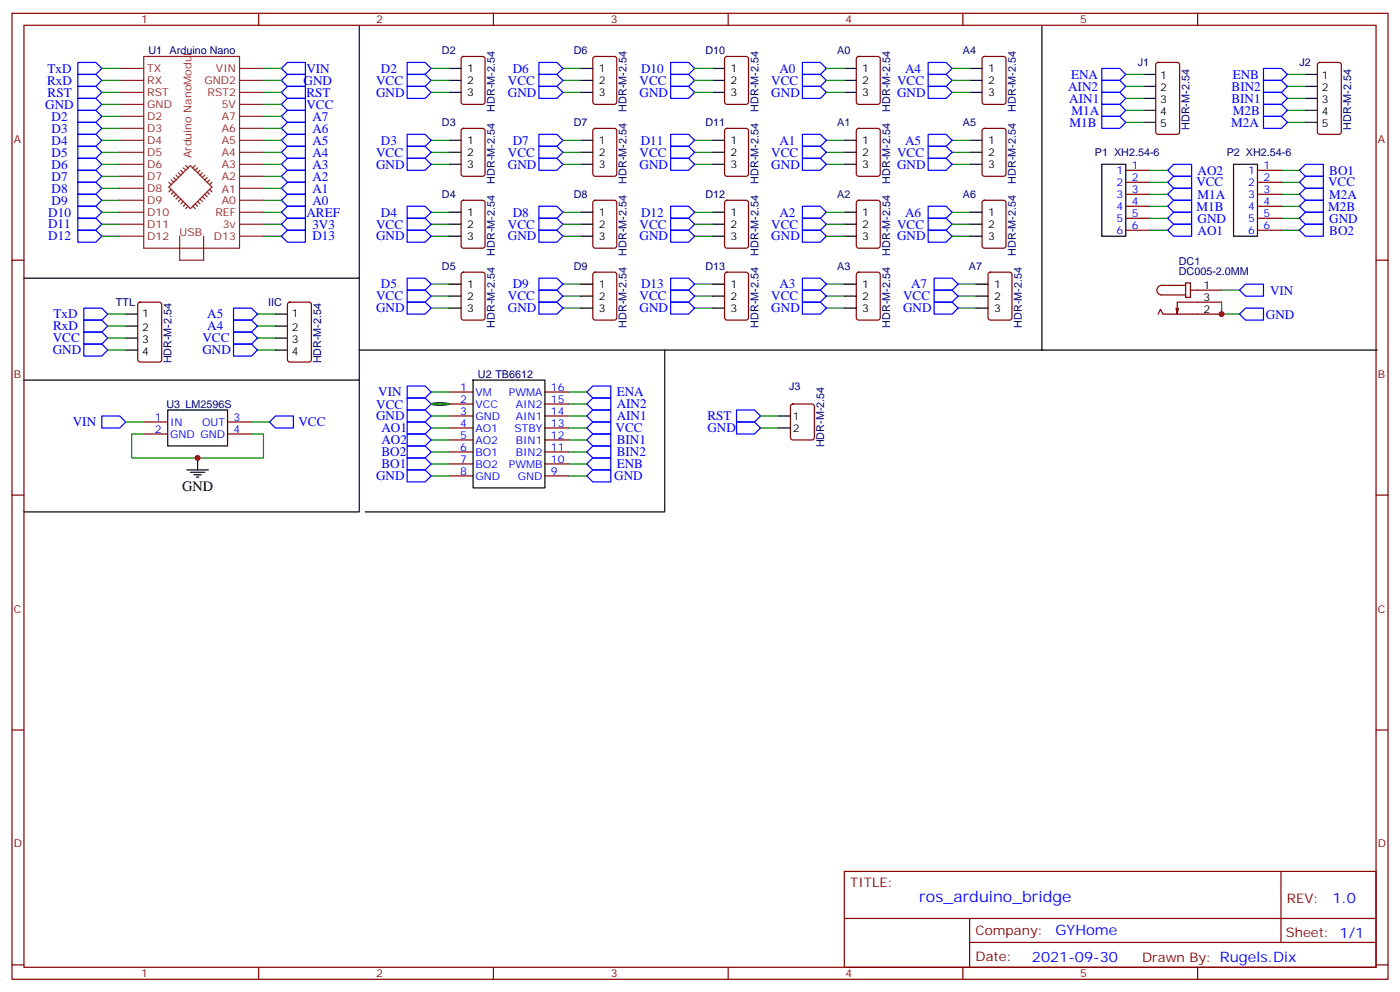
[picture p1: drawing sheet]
<svg xmlns="http://www.w3.org/2000/svg" width="412mm" height="292mm" viewBox="0 0 412 292" stroke-linecap="round" stroke-linejoin="round" font-family="sans-serif">
<g fill="none" stroke="#870000" stroke-width=".35">
<path d="M3.5 3.9h405.4v284.4h-405.4zM7.1 7.4h398.2v277.3h-398.2zM76.2 3.9v3.5M136.1 16.8l.4-.2h5.7l.6 .4 .1 13-.5 .7h-5.9l-.6-.4-.1-13zM145.3 3.9v3.5M174.9 16.8l.4-.2h5.7l.6 .4 .1 13-.5 .7h-5.9l-.6-.4-.1-13zM213.7 16.8l.4-.2h5.7l.6 .4 .1 13-.5 .7h-5.9l-.6-.4-.1-13zM214.5 3.9v3.5M252.5 16.8l.4-.2h5.7l.6 .4 .1 13-.5 .7h-5.9l-.6-.4-.1-13zM283.6 3.9v3.5M289.5 16.8l.5-.2h5.6l.7 .4v13l-.4 .7h-5.9l-.7-.4v-13zM340.7 18.6l.4-.2h5.7l.6 .4 .1 20-.5 .7h-5.9l-.6-.4-.1-20z"/>
<path d="M352.8 3.9v3.5M388.3 18.6l.5-.2h5.6l.7 .4v20l-.5 .7h-5.8l-.7-.4v-20zM136.1 38l.4-.2h5.7l.6 .4 .1 13-.5 .6-5.9 .1-.6-.5-.1-12.9zM174.9 38l.4-.2h5.7l.6 .4 .1 13-.5 .6-5.9 .1-.6-.5-.1-12.9zM213.7 38l.4-.2h5.7l.6 .4 .1 13-.5 .6-5.9 .1-.6-.5-.1-12.9zM252.5 38l.4-.2h5.7l.6 .4 .1 13-.5 .6-5.9 .1-.6-.5-.1-12.9zM289.5 38l.5-.2h5.6l.7 .4v13l-.4 .6-5.9 .1-.7-.5v-12.9zM136.1 59.2l.4-.3h5.7l.6 .5 .1 13-.5 .6-5.9 .1-.6-.5-.1-12.9zM174.9 59.2l.4-.3h5.7l.6 .5 .1 13-.5 .6-5.9 .1-.6-.5-.1-12.9zM213.7 59.2l.4-.3h5.7l.6 .5 .1 13-.5 .6-5.9 .1-.6-.5-.1-12.9zM252.5 59.2l.4-.3h5.7l.6 .5 .1 13-.5 .6-5.9 .1-.6-.5-.1-12.9zM289.5 59.2l.5-.3h5.6l.7 .5v13l-.4 .6-5.9 .1-.7-.5v-12.9z"/>
<path d="M331.6 50.1h7.1M331.6 53.7h7.1M331.6 57.2h7.1M370.4 50.1h7.1M370.4 53.7h7.1M370.4 57.2h7.1M3.5 76.6h3.6M331.6 60.7h7.1M331.6 64.2h7.1M331.6 67.8h7.1M370.4 60.7h7.1M370.4 64.2h7.1"/>
<path d="M370.4 67.8h7.1M405.3 76.6h3.6M40.8 89.1l.5-.2h5.6l.7 .5v16.5l-.4 .6-5.9 .1-.7-.5v-16.5zM84.9 89.1l.5-.2h5.6l.7 .5v16.5l-.4 .6-5.9 .1-.7-.5v-16.5zM136.1 80.3l.4-.2h5.7l.6 .4 .1 13-.5 .7h-5.9l-.6-.4-.1-13zM174.9 80.3l.4-.2h5.7l.6 .4 .1 13-.5 .7h-5.9l-.6-.4-.1-13zM213.7 80.3l.4-.2h5.7l.6 .4 .1 13-.5 .7h-5.9l-.6-.4-.1-13zM252.5 80.3l.4-.2h5.7l.6 .4 .1 13-.5 .7h-5.9l-.6-.4-.1-13zM291.3 80.3l.4-.2h5.7l.6 .4 .1 13-.5 .7h-5.9l-.6-.4-.1-13zM341.1 92.5l.7-1.4 .7 1.4h17.3M347.1 90.7l-.3 1.8M349.2 83.3h1.5v4.2h-1.5z"/>
<path d="M349.2 84h-7a1.41 1.41 0 0 0-1.4 1.4 1.41 1.41 0 0 0 1.4 1.4h7M350.7 85.4h9.1M359.8 88.9h-13v3.6l-.4-1.8M132.3 115.4h7M132.3 118.9h7M160.5 115.4h7.1M160.5 118.9h7.1M233.1 119.1l.4-.2h5.7l.6 .5 .1 9.4-.5 .6-5.9 .1-.6-.5-.1-9.4zM42.3 124.2h7.1M42.3 127.7h7.1M67 124.2h7.1M67 127.7h7.1"/>
<path d="M132.3 122.4h7M132.3 126h7M132.3 129.5h7M132.3 133h7M132.3 136.6h7M160.5 122.4h7.1M160.5 126h7.1M160.5 129.5h7.1M160.5 133h7.1M160.5 136.6h7.1M3.5 145.7h3.6M132.3 140.1h7"/>
<path d="M160.5 140.1h7.1M405.3 145.7h3.6M3.5 214.9h3.6M405.3 214.9h3.6M248.7 256.5h156.6v28.2h-156.6zM377.3 256.5v20.9M248.7 270.4h156.5M285.6 277.4h119.6M285.6 270.4v14.1M3.5 284h3.6M76.2 284.7v3.6M145.3 284.7v3.6"/>
<path d="M214.5 284.7v3.6M283.6 284.7v3.6M352.8 284.7v3.6M405.3 284h3.6"/>
</g>
<g fill="none" stroke="#8c2424" stroke-width=".35">
<path d="M42.3 16.6h28.3v56.5h-28.3zM35.3 30.7h7M35.3 37.8h7M35.3 34.3h7M35.3 23.7h7M35.3 27.2h7M35.3 20.1h7M70.6 30.7h7M70.6 37.8h7M70.6 34.3h7M70.6 23.7h7M70.6 27.2h7"/>
<path d="M70.6 20.1h7M35.3 58.9h7M35.3 55.4h7M35.3 51.9h7M35.3 48.4h7M35.3 44.8h7M35.3 41.3h7M49.7 55.1l6.4-6.4 6.3 6.4-6.3 6.3zM49.7 53.7l.7 .7M50.4 55.8l-.7 .7M50.4 53l.8 .7M51.2 56.5l-.8 .7"/>
<path d="M51.2 52.2l.7 .8M51.9 57.2l-.7 .7M51.9 51.5l.7 .7M52.6 57.9l-.7 .7M52.6 50.8l.7 .7M53.3 58.6l-.7 .7M53.3 50.1l.7 .7M54 59.3l-.7 .7M54 49.4l.7 .7M54.7 48.7l.7 .7M57.5 48.7l-.7 .7M58.2 49.4l-.7 .7"/>
<path d="M58.2 59.3l.7 .7M58.9 50.1l-.7 .7M58.9 58.6l.7 .7M59.6 50.8l-.7 .7M59.6 57.9l.7 .7M60.3 51.5l-.7 .7M60.3 57.2l.7 .7M61 52.2l-.7 .8M61 56.5l.7 .7M61.7 53l-.7 .7M61.7 55.8l.7 .7M62.4 53.7l-.7 .7"/>
<path d="M70.6 58.9h7M70.6 55.4h7M70.6 51.9h7M70.6 48.4h7M70.6 44.8h7M70.6 41.3h7M35.3 69.5h7M35.3 62.5h7M35.3 66h7M52.9 69.5v7.1h7.1v-7.1M54.7 60l-.7 .7M55.4 60.7l-.7 .7"/>
<path d="M56.8 60.7l.7 .7M57.5 60l.7 .7M70.6 69.5h7M70.6 62.5h7M70.6 66h7"/>
</g>
<g fill="none" stroke="#000" stroke-width=".35">
<path d="M105.8 7.8v74.1h-98.7M306.9 7.8v95.2h-201.1v-21.1M132.3 27.2h3.5M132.3 20.1h3.5M132.3 23.7h3.5M171.1 27.2h3.5M171.1 20.1h3.5M171.1 23.7h3.5M209.9 27.2h3.5M209.9 20.1h3.5M209.9 23.7h3.5M248.7 27.2h3.5"/>
<path d="M248.7 20.1h3.5M248.7 23.7h3.5M285.8 27.2h3.5M285.8 20.1h3.5M285.8 23.7h3.5M336.9 21.9h3.5M336.9 25.4h3.5M336.9 29h3.5M336.9 32.5h3.5M336.9 36h3.5M384.5 21.9h3.6M384.5 25.4h3.6"/>
<path d="M384.5 29h3.6M384.5 32.5h3.6M384.5 36h3.6M132.3 48.4h3.5M132.3 41.3h3.5M132.3 44.8h3.5M171.1 48.4h3.5M171.1 41.3h3.5M171.1 44.8h3.5M209.9 48.4h3.5M209.9 41.3h3.5M209.9 44.8h3.5"/>
<path d="M248.7 48.4h3.5M248.7 41.3h3.5M248.7 44.8h3.5M285.8 48.4h3.5M285.8 41.3h3.5M285.8 44.8h3.5M324.6 48.4h7v21.1h-7zM363.4 48.4h7v21.1h-7zM132.3 69.5h3.5M132.3 62.5h3.5M132.3 66h3.5M171.1 69.5h3.5"/>
<path d="M171.1 62.5h3.5M171.1 66h3.5M209.9 69.5h3.5M209.9 62.5h3.5M209.9 66h3.5M248.7 69.5h3.5M248.7 62.5h3.5M248.7 66h3.5M285.8 69.5h3.5M285.8 62.5h3.5M285.8 66h3.5M37 92.5h3.6"/>
<path d="M37 96h3.6M37 99.5h3.6M81.1 92.5h3.6M81.1 96h3.6M81.1 99.5h3.6M132.3 90.7h3.5M132.3 83.6h3.5M132.3 87.2h3.5M171.1 90.7h3.5M171.1 83.6h3.5M171.1 87.2h3.5M209.9 90.7h3.5"/>
<path d="M209.9 83.6h3.5M209.9 87.2h3.5M248.7 90.7h3.5M248.7 83.6h3.5M248.7 87.2h3.5M287.5 90.7h3.5M287.5 83.6h3.5M287.5 87.2h3.5M37 103h3.6M81.1 103h3.6M105.8 103v8.9h-98.7M105.8 111.9v38.8h-98.7"/>
<path d="M127 118.9a10.1 10.1 0 0 1 5.3 0 10.1 10.1 0 0 1-5.3 0zM139.3 111.9h21.2v31.7h-21.2zM195.8 103v47.7h-88.2M306.9 103h98.8M49.4 120.7h17.6v10.6h-17.6zM55 138.3h6.4M56.1 139h4.2M57.1 139.7h2.2M58.2 134.8v3.5M229.3 122.4h3.5M229.3 126h3.5M57.9 140.4h.7"/>
</g>
<g fill="none" stroke="#00f" stroke-width=".35">
<path d="M22.9 18.4h5.3l1.8 1.7-1.8 1.8h-5.3zM119.9 18.4h5.3l1.8 1.7-1.8 1.8h-5.3zM158.7 18.4h5.3l1.8 1.7-1.8 1.8h-5.3zM197.6 18.4h5.2l1.8 1.7-1.8 1.8h-5.2zM236.4 18.4h5.3l1.7 1.7-1.7 1.8h-5.3zM273.4 18.4h5.3l1.8 1.7-1.8 1.8h-5.3zM22.9 21.9h5.3l1.8 1.8-1.8 1.7h-5.3zM22.9 25.4h5.3l1.8 1.8-1.8 1.8h-5.3zM22.9 29h5.3l1.8 1.7-1.8 1.8h-5.3zM22.9 32.5h5.3l1.8 1.8-1.8 1.7h-5.3zM22.9 36h5.3l1.8 1.8-1.8 1.7h-5.3zM22.9 39.5h5.3l1.8 1.8-1.8 1.8h-5.3z"/>
<path d="M82.9 37.8l1.8-1.8h5.3v3.5h-5.3zM82.9 23.7l1.8-1.8h5.3v3.5h-5.3zM82.9 20.1l1.8-1.7h5.3v3.5h-5.3zM84.7 32.5h5.3v3.5h-5.3l-1.8-1.7zM84.7 29h5.3v3.5h-5.3l-1.8-1.8zM84.7 25.4h5.3v3.6h-5.3l-1.8-1.8zM119.9 21.9h5.3l1.8 1.8-1.8 1.7h-5.3zM119.9 25.4h5.3l1.8 1.8-1.8 1.8h-5.3zM119.9 39.5h5.3l1.8 1.8-1.8 1.8h-5.3zM158.7 39.5h5.3l1.8 1.8-1.8 1.8h-5.3zM158.7 25.4h5.3l1.8 1.8-1.8 1.8h-5.3zM158.7 21.9h5.3l1.8 1.8-1.8 1.7h-5.3z"/>
<path d="M197.6 21.9h5.2l1.8 1.8-1.8 1.7h-5.2zM197.6 25.4h5.2l1.8 1.8-1.8 1.8h-5.2zM197.6 39.5h5.2l1.8 1.8-1.8 1.8h-5.2zM236.4 21.9h5.3l1.7 1.8-1.7 1.7h-5.3zM236.4 25.4h5.3l1.7 1.8-1.7 1.8h-5.3zM236.4 39.5h5.3l1.7 1.8-1.7 1.8h-5.3zM273.4 21.9h5.3l1.8 1.8-1.8 1.7h-5.3zM273.4 25.4h5.3l1.8 1.8-1.8 1.8h-5.3zM273.4 39.5h5.3l1.8 1.8-1.8 1.8h-5.3zM324.6 27.2h5.2l1.8 1.8-1.8 1.7h-5.2zM324.6 23.7h5.2l1.8 1.7-1.8 1.8h-5.2zM324.6 20.1h5.2l1.8 1.8-1.8 1.8h-5.2z"/>
<path d="M324.6 34.3h5.2l1.8 1.7-1.8 1.8h-5.2zM324.6 30.7h5.2l1.8 1.8-1.8 1.8h-5.2zM372.2 30.7h5.3l1.7 1.8-1.7 1.8h-5.3zM372.2 34.3h5.3l1.7 1.7-1.7 1.8h-5.3zM372.2 20.1h5.3l1.7 1.8-1.7 1.8h-5.3zM372.2 23.7h5.3l1.7 1.7-1.7 1.8h-5.3zM372.2 27.2h5.3l1.7 1.8-1.7 1.7h-5.3zM22.9 43.1h5.3l1.8 1.7-1.8 1.8h-5.3zM22.9 46.6h5.3l1.8 1.8-1.8 1.7h-5.3zM22.9 50.1h5.3l1.8 1.8-1.8 1.8h-5.3zM22.9 53.7h5.3l1.8 1.7-1.8 1.8h-5.3zM22.9 57.2h5.3l1.8 1.7-1.8 1.8h-5.3z"/>
<path d="M82.9 58.9l1.8-1.7h5.3v3.5h-5.3zM82.9 55.4l1.8-1.7h5.3v3.5h-5.3zM82.9 48.4l1.8-1.8h5.3v3.5h-5.3zM82.9 44.8l1.8-1.7h5.3v3.5h-5.3zM82.9 41.3l1.8-1.8h5.3v3.6h-5.3zM84.7 50.1h5.3v3.6h-5.3l-1.8-1.8zM119.9 46.6h5.3l1.8 1.8-1.8 1.7h-5.3zM119.9 43.1h5.3l1.8 1.7-1.8 1.8h-5.3zM158.7 43.1h5.3l1.8 1.7-1.8 1.8h-5.3zM158.7 46.6h5.3l1.8 1.8-1.8 1.7h-5.3zM197.6 46.6h5.2l1.8 1.8-1.8 1.7h-5.2zM197.6 43.1h5.2l1.8 1.7-1.8 1.8h-5.2z"/>
<path d="M236.4 46.6h5.3l1.7 1.8-1.7 1.7h-5.3zM236.4 43.1h5.3l1.7 1.7-1.7 1.8h-5.3zM273.4 46.6h5.3l1.8 1.8-1.8 1.7h-5.3zM273.4 43.1h5.3l1.8 1.7-1.8 1.8h-5.3zM344 57.2l1.7-1.8h5.3v3.5h-5.3zM345.7 48.4h5.3v3.5h-5.3l-1.7-1.8zM345.7 51.9h5.3v3.5h-5.3l-1.7-1.7zM345.7 58.9h5.3v3.6h-5.3l-1.7-1.8zM382.8 57.2l1.7-1.8h5.3v3.5h-5.3zM384.5 58.9h5.3v3.6h-5.3l-1.7-1.8zM384.5 51.9h5.3v3.5h-5.3l-1.7-1.7zM384.5 48.4h5.3v3.5h-5.3l-1.7-1.8z"/>
<path d="M22.9 60.7h5.3l1.8 1.8-1.8 1.7h-5.3zM22.9 64.2h5.3l1.8 1.8-1.8 1.8h-5.3zM22.9 67.8h5.3l1.8 1.7-1.8 1.8h-5.3zM82.9 66l1.8-1.8h5.3v3.6h-5.3zM82.9 62.5l1.8-1.8h5.3v3.5h-5.3zM84.7 67.8h5.3v3.5h-5.3l-1.8-1.8zM119.9 67.8h5.3l1.8 1.7-1.8 1.8h-5.3zM119.9 64.2h5.3l1.8 1.8-1.8 1.8h-5.3zM119.9 60.7h5.3l1.8 1.8-1.8 1.7h-5.3zM158.7 60.7h5.3l1.8 1.8-1.8 1.7h-5.3zM158.7 64.2h5.3l1.8 1.8-1.8 1.8h-5.3zM158.7 67.8h5.3l1.8 1.7-1.8 1.8h-5.3z"/>
<path d="M197.6 60.7h5.2l1.8 1.8-1.8 1.7h-5.2zM197.6 64.2h5.2l1.8 1.8-1.8 1.8h-5.2zM197.6 67.8h5.2l1.8 1.7-1.8 1.8h-5.2zM236.4 60.7h5.3l1.7 1.8-1.7 1.7h-5.3zM236.4 64.2h5.3l1.7 1.8-1.7 1.8h-5.3zM236.4 67.8h5.3l1.7 1.7-1.7 1.8h-5.3zM273.4 60.7h5.3l1.8 1.8-1.8 1.7h-5.3zM273.4 64.2h5.3l1.8 1.8-1.8 1.8h-5.3zM273.4 67.8h5.3l1.8 1.7-1.8 1.8h-5.3zM344 64.2l1.7-1.7h5.3v3.5h-5.3zM345.7 66h5.3v3.5h-5.3l-1.7-1.7zM382.8 64.2l1.7-1.7h5.3v3.5h-5.3z"/>
<path d="M384.5 66h5.3v3.5h-5.3l-1.7-1.7zM24.7 90.7h5.3l1.7 1.8-1.7 1.7h-5.3zM24.7 94.2h5.3l1.7 1.8-1.7 1.8h-5.3zM24.7 97.8h5.3l1.7 1.7-1.7 1.8h-5.3zM68.8 97.8h5.3l1.7 1.7-1.7 1.8h-5.3zM68.8 94.2h5.3l1.7 1.8-1.7 1.8h-5.3zM68.8 90.7h5.3l1.7 1.8-1.7 1.7h-5.3zM119.9 81.9h5.3l1.8 1.7-1.8 1.8h-5.3zM119.9 85.4h5.3l1.8 1.8-1.8 1.7h-5.3zM119.9 88.9h5.3l1.8 1.8-1.8 1.8h-5.3zM158.7 88.9h5.3l1.8 1.8-1.8 1.8h-5.3zM158.7 85.4h5.3l1.8 1.8-1.8 1.7h-5.3z"/>
<path d="M158.7 81.9h5.3l1.8 1.7-1.8 1.8h-5.3zM197.6 88.9h5.2l1.8 1.8-1.8 1.8h-5.2zM197.6 85.4h5.2l1.8 1.8-1.8 1.7h-5.2zM197.6 81.9h5.2l1.8 1.7-1.8 1.8h-5.2zM236.4 88.9h5.3l1.7 1.8-1.7 1.8h-5.3zM236.4 85.4h5.3l1.7 1.8-1.7 1.7h-5.3zM236.4 81.9h5.3l1.7 1.7-1.7 1.8h-5.3zM275.2 88.9h5.3l1.7 1.8-1.7 1.8h-5.3zM275.2 85.4h5.3l1.7 1.8-1.7 1.7h-5.3zM275.2 81.9h5.3l1.7 1.7-1.7 1.8h-5.3zM365.1 85.4l1.8-1.8h5.3v3.6h-5.3zM365.1 92.5l1.8-1.8h5.3v3.5h-5.3z"/>
<path d="M24.7 101.3h5.3l1.7 1.7-1.7 1.8h-5.3zM68.8 101.3h5.3l1.7 1.7-1.7 1.8h-5.3zM119.9 113.6h5.3l1.8 1.8-1.8 1.8h-5.3zM119.9 117.2h5.3l1.8 1.7-1.8 1.8h-5.3zM172.9 115.4l1.7-1.8h5.3v3.6h-5.3zM172.9 118.9l1.7-1.7h5.3v3.5h-5.3zM30 122.4h5.3l1.7 1.8-1.7 1.8h-5.3zM79.4 124.2l1.7-1.8h5.3v3.6h-5.3zM119.9 120.7h5.3l1.8 1.7-1.8 1.8h-5.3zM119.9 124.2h5.3l1.8 1.8-1.8 1.7h-5.3zM119.9 127.7h5.3l1.8 1.8-1.8 1.8h-5.3zM119.9 131.3h5.3l1.8 1.7-1.8 1.8h-5.3z"/>
<path d="M119.9 134.8h5.3l1.8 1.8-1.8 1.7h-5.3zM119.9 138.3h5.3l1.8 1.8-1.8 1.8h-5.3zM172.9 126l1.7-1.8h5.3v3.5h-5.3zM172.9 122.4l1.7-1.7h5.3v3.5h-5.3zM172.9 129.5l1.7-1.8h5.3v3.6h-5.3zM172.9 133l1.7-1.7h5.3v3.5h-5.3zM172.9 136.6l1.7-1.8h5.3v3.5h-5.3zM217 120.7h5.2l1.8 1.7-1.8 1.8h-5.2zM217 124.2h5.2l1.8 1.8-1.8 1.7h-5.2zM172.9 140.1l1.7-1.8h5.3v3.6h-5.3z"/>
</g>
<g fill="none" stroke="#008700" stroke-width=".35">
<path d="M30 20.1h5.3M30 23.7h5.3M30 27.2h5.3M30 30.7h5.3M30 34.3h5.3M30 37.8h5.3M77.6 20.1h5.3M77.6 23.7h5.3M77.6 27.2h5.3M77.6 30.7h5.3M77.6 34.3h5.3M77.6 37.8h5.3"/>
<path d="M127 20.1h5.3M127 23.7h5.3M127 27.2h5.3M165.8 20.1h5.3M165.8 23.7h5.3M165.8 27.2h5.3M204.6 20.1h5.3M204.6 23.7h5.3M204.6 27.2h5.3M243.4 20.1h5.3M243.4 23.7h5.3M243.4 27.2h5.3"/>
<path d="M280.5 20.1h5.3M280.5 23.7h5.3M280.5 27.2h5.3M331.6 21.9h5.3M331.6 25.4h5.3M331.6 29h5.3M331.6 32.5h5.3M331.6 36h5.3M379.2 21.9h5.3M379.2 25.4h5.3M379.2 29h5.3M379.2 32.5h5.3"/>
<path d="M379.2 36h5.3M30 41.3h5.3M30 44.8h5.3M30 48.4h5.3M30 51.9h5.3M30 55.4h5.3M30 58.9h5.3M77.6 41.3h5.3M77.6 44.8h5.3M77.6 48.4h5.3M77.6 51.9h5.3M77.6 55.4h5.3"/>
<path d="M77.6 58.9h5.3M127 41.3h5.3M127 44.8h5.3M127 48.4h5.3M165.8 41.3h5.3M165.8 44.8h5.3M165.8 48.4h5.3M204.6 41.3h5.3M204.6 44.8h5.3M204.6 48.4h5.3M243.4 41.3h5.3M243.4 44.8h5.3"/>
<path d="M243.4 48.4h5.3M280.5 41.3h5.3M280.5 44.8h5.3M280.5 48.4h5.3M338.7 50.1h5.3M338.7 53.7h5.3M338.7 57.2h5.3M377.5 50.1h5.3M377.5 53.7h5.3M377.5 57.2h5.3M30 69.5h5.3M30 62.5h5.3"/>
<path d="M30 66h5.3M77.6 69.5h5.3M77.6 62.5h5.3M77.6 66h5.3M127 69.5h5.3M127 62.5h5.3M127 66h5.3M165.8 69.5h5.3M165.8 62.5h5.3M165.8 66h5.3M204.6 69.5h5.3M204.6 62.5h5.3"/>
<path d="M204.6 66h5.3M243.4 69.5h5.3M243.4 62.5h5.3M243.4 66h5.3M280.5 69.5h5.3M280.5 62.5h5.3M280.5 66h5.3M338.7 60.7h5.3M338.7 64.2h5.3M338.7 67.8h5.3M377.5 60.7h5.3M377.5 64.2h5.3"/>
<path d="M377.5 67.8h5.3M31.7 92.5h5.3M31.7 96h5.3M31.7 99.5h5.3M75.8 92.5h5.3M75.8 96h5.3M75.8 99.5h5.3M127 83.6h5.3M127 87.2h5.3M127 90.7h5.3M165.8 83.6h5.3M165.8 87.2h5.3"/>
<path d="M165.8 90.7h5.3M204.6 83.6h5.3M204.6 87.2h5.3M204.6 90.7h5.3M243.4 83.6h5.3M243.4 87.2h5.3M243.4 90.7h5.3M282.2 83.6h5.3M282.2 87.2h5.3M282.2 90.7h5.3M359.8 88.9v3.6h5.3M359.8 85.4h5.3"/>
<path d="M31.7 103h5.3M75.8 103h5.3M127 115.4h5.3M127 118.9h5.3M167.6 115.4h5.3M167.6 118.9h5.3M37 124.2h5.3M42.3 127.7h-3.5v7.1h38.8v-7.1h-3.5M74.1 124.2h5.3M127 122.4h5.3M127 126h5.3M127 129.5h5.3"/>
<path d="M127 133h5.3M127 136.6h5.3M167.6 122.4h5.3M167.6 126h5.3M167.6 129.5h5.3M167.6 133h5.3M167.6 136.6h5.3M224 122.4h5.3M224 126h5.3M127 140.1h5.3M167.6 140.1h5.3"/>
</g>
<g fill="#c00">
<circle cx="58.2" cy="134.8" r=".88"/>
<circle cx="359.8" cy="92.5" r=".88"/>
</g>
<text font-size="4.6" fill="#00f" x="270.8" y="265.5">ros_arduino_bridge</text>
<text font-size="4.2" x="53.6" y="144.4">GND</text>
<g font-size="4.2" fill="#00f">
<text x="392.5" y="265.8">1.0</text>
<text x="310.9" y="275.3">GYHome</text>
<text x="304" y="283.1">2021-09-30</text>
</g>
<g font-size="3.9" fill="#00f">
<text x="14" y="21.4">TxD</text>
<text x="90.2" y="21.4">VIN</text>
<text x="112.2" y="21.4">D2</text>
<text x="151" y="21.4">D6</text>
<text x="188.8" y="21.4">D10</text>
<text x="229.6" y="21.4">A0</text>
<text x="266.6" y="21.4">A4</text>
<text x="315.5" y="23.2">ENA</text>
<text x="363.1" y="23.2">ENB</text>
<text x="13.9" y="24.9">RxD</text>
<text x="14" y="28.5">RST</text>
<text x="89.4" y="24.9">GND</text>
<text x="90.2" y="28.5">RST</text>
<text x="110.8" y="24.9">VCC</text>
<text x="110.8" y="28.5">GND</text>
<text x="149.6" y="28.5">GND</text>
<text x="149.6" y="24.9">VCC</text>
<text x="188.4" y="24.9">VCC</text>
<text x="188.4" y="28.5">GND</text>
<text x="227.2" y="24.9">VCC</text>
<text x="227.2" y="28.5">GND</text>
<text x="264.2" y="24.9">VCC</text>
<text x="264.2" y="28.5">GND</text>
<text x="314.6" y="26.8">AIN2</text>
<text x="362.8" y="26.8">BIN2</text>
<text x="13.3" y="32">GND</text>
<text x="15.2" y="35.5">D2</text>
<text x="90.2" y="32">VCC</text>
<text x="92" y="35.5">A7</text>
<text x="315" y="30.2">AIN1</text>
<text x="315.7" y="33.8">M1A</text>
<text x="362.7" y="30.2">BIN1</text>
<text x="363.1" y="33.8">M2B</text>
<text x="15.2" y="39">D3</text>
<text x="92" y="39">A6</text>
<text x="315" y="37.3">M1B</text>
<text x="362.7" y="37.3">M2A</text>
<text x="15.2" y="42.6">D4</text>
<text x="15.2" y="46.1">D5</text>
<text x="92" y="46.1">A4</text>
<text x="92" y="42.6">A5</text>
<text x="110.8" y="46.1">VCC</text>
<text x="112.2" y="42.6">D3</text>
<text x="149.6" y="46.1">VCC</text>
<text x="151" y="42.6">D7</text>
<text x="188.4" y="46.1">VCC</text>
<text x="188.8" y="42.6">D11</text>
<text x="227.2" y="46.1">VCC</text>
<text x="229.6" y="42.6">A1</text>
<text x="264.2" y="46.1">VCC</text>
<text x="266.6" y="42.6">A5</text>
<text x="15.2" y="49.6">D6</text>
<text x="15.2" y="53.2">D7</text>
<text x="92" y="53.2">A2</text>
<text x="92" y="49.6">A3</text>
<text x="110.8" y="49.6">GND</text>
<text x="149.6" y="49.6">GND</text>
<text x="188.4" y="49.6">GND</text>
<text x="227.2" y="49.6">GND</text>
<text x="264.2" y="49.6">GND</text>
<text x="352.8" y="51.4">AO2</text>
<text x="391.6" y="51.4">BO1</text>
<text x="15.2" y="56.7">D8</text>
<text x="92" y="56.7">A1</text>
<text x="352.4" y="54.8">VCC</text>
<text x="352.8" y="58.4">M1A</text>
<text x="391.2" y="54.8">VCC</text>
<text x="391.6" y="58.4">M2A</text>
<text x="14.2" y="63.7">D10</text>
<text x="15.2" y="60.2">D9</text>
<text x="90.2" y="63.7">AREF</text>
<text x="92" y="60.2">A0</text>
<text x="112.2" y="63.7">D4</text>
<text x="151" y="63.7">D8</text>
<text x="188.8" y="63.7">D12</text>
<text x="229.6" y="63.7">A2</text>
<text x="266.6" y="63.7">A6</text>
<text x="352.4" y="62">M1B</text>
<text x="352.8" y="65.5">GND</text>
<text x="391.2" y="62">M2B</text>
<text x="391.6" y="65.5">GND</text>
<text x="14.1" y="67.3">D11</text>
<text x="14.2" y="70.8">D12</text>
<text x="92" y="70.8">D13</text>
<text x="92" y="67.3">3V3</text>
<text x="110.8" y="70.8">GND</text>
<text x="110.8" y="67.3">VCC</text>
<text x="149.6" y="67.3">VCC</text>
<text x="149.6" y="70.8">GND</text>
<text x="188.4" y="67.3">VCC</text>
<text x="188.4" y="70.8">GND</text>
<text x="227.2" y="67.3">VCC</text>
<text x="227.2" y="70.8">GND</text>
<text x="264.2" y="67.3">VCC</text>
<text x="264.2" y="70.8">GND</text>
<text x="352.8" y="69">AO1</text>
<text x="391.6" y="69">BO2</text>
<text x="110.8" y="88.4">VCC</text>
<text x="112.2" y="84.9">D5</text>
<text x="149.6" y="88.4">VCC</text>
<text x="151" y="84.9">D9</text>
<text x="188.4" y="88.4">VCC</text>
<text x="188.8" y="84.9">D13</text>
<text x="227.2" y="88.4">VCC</text>
<text x="229.6" y="84.9">A3</text>
<text x="266" y="88.4">VCC</text>
<text x="268.4" y="84.9">A7</text>
<text x="374.1" y="86.8">VIN</text>
<text x="15.8" y="93.7">TxD</text>
<text x="61.1" y="93.7">A5</text>
<text x="110.8" y="92">GND</text>
<text x="149.6" y="92">GND</text>
<text x="188.4" y="92">GND</text>
<text x="227.2" y="92">GND</text>
<text x="266" y="92">GND</text>
<text x="372.9" y="93.8">GND</text>
<text x="15.5" y="100.8">VCC</text>
<text x="15.7" y="97.3">RxD</text>
<text x="59.6" y="100.8">VCC</text>
<text x="61.1" y="97.2">A4</text>
<text x="15.5" y="104.3">GND</text>
<text x="59.6" y="104.3">GND</text>
<text x="111.4" y="116.7">VIN</text>
<text x="181.7" y="116.6">ENA</text>
<text x="21.4" y="125.5">VIN</text>
<text x="87.9" y="125.5">VCC</text>
<text x="110.8" y="123.7">GND</text>
<text x="110.8" y="120.3">VCC</text>
<text x="181.7" y="120.2">AIN2</text>
<text x="181.7" y="123.7">AIN1</text>
<text x="208.4" y="123.7">RST</text>
<text x="112.4" y="127.2">AO1</text>
<text x="112.4" y="130.8">AO2</text>
<text x="181.3" y="127.1">VCC</text>
<text x="181.7" y="130.8">BIN1</text>
<text x="208.4" y="127.2">GND</text>
<text x="112.4" y="134.3">BO2</text>
<text x="112.4" y="137.8">BO1</text>
<text x="181.7" y="134.3">BIN2</text>
<text x="181.7" y="137.8">ENB</text>
<text x="110.8" y="141.3">GND</text>
<text x="180.9" y="141.4">GND</text>
</g>
<g font-size="3.9" fill="#800">
<text x="250.5" y="261.1">TITLE:</text>
<text x="379.1" y="265.8">REV:</text>
<text x="287.4" y="275.3">Company:</text>
<text x="378.7" y="275.9">Sheet: 1/1</text>
<text x="287.4" y="283">Date:</text>
<text x="336.4" y="283.1">Drawn By: Rugels.Dix</text>
</g>
<g font-size="3.2" fill="#800">
<text x="41.6" y="6.9">1</text>
<text x="110.8" y="6.9">2</text>
<text x="179.9" y="6.9">3</text>
<text x="249.1" y="6.9">4</text>
<text x="318.2" y="6.9">5</text>
<text x="4.1" y="42">A</text>
<text x="405.9" y="42">A</text>
<text x="4.1" y="111.2">B</text>
<text x="405.9" y="111.2">B</text>
<text x="4.1" y="180.3">C</text>
<text x="405.9" y="180.3">C</text>
<text x="4.1" y="249.4">D</text>
<text x="405.9" y="249.4">D</text>
<text x="41.6" y="287.7">1</text>
<text x="110.8" y="287.7">2</text>
<text x="179.9" y="287.7">3</text>
<text x="249.1" y="287.7">4</text>
<text x="318.2" y="287.7">5</text>
</g>
<g font-size="3.2" fill="#000080">
<text x="43.8" y="15.9">U1 Arduino Nano</text>
<text x="130.2" y="16">D2</text>
<text x="169" y="16">D6</text>
<text x="207.8" y="16">D10</text>
<text x="246.6" y="16">A0</text>
<text x="283.6" y="16">A4</text>
<text x="335.2" y="19.5">J1</text>
<text x="382.8" y="19.5">J2</text>
<text x="145.8" y="32.9" transform="rotate(-90 145.8 32.9)">HDR-M-2.54</text>
<text x="184.6" y="32.9" transform="rotate(-90 184.6 32.9)">HDR-M-2.54</text>
<text x="223.4" y="32.9" transform="rotate(-90 223.4 32.9)">HDR-M-2.54</text>
<text x="262.2" y="32.9" transform="rotate(-90 262.2 32.9)">HDR-M-2.54</text>
<text x="299.2" y="32.9" transform="rotate(-90 299.2 32.9)">HDR-M-2.54</text>
<text x="130.2" y="37.2">D3</text>
<text x="169" y="37.2">D7</text>
<text x="207.8" y="37.2">D11</text>
<text x="246.6" y="37.2">A1</text>
<text x="283.6" y="37.2">A5</text>
<text x="350.4" y="38.2" transform="rotate(-90 350.4 38.2)">HDR-M-2.54</text>
<text x="398" y="38.2" transform="rotate(-90 398 38.2)">HDR-M-2.54</text>
<text x="322.5" y="46">P1 XH2.54-6</text>
<text x="361.4" y="46">P2 XH2.54-6</text>
<text x="130.2" y="58.3">D4</text>
<text x="145.8" y="54.1" transform="rotate(-90 145.8 54.1)">HDR-M-2.54</text>
<text x="169" y="58.3">D8</text>
<text x="184.6" y="54.1" transform="rotate(-90 184.6 54.1)">HDR-M-2.54</text>
<text x="207.8" y="58.3">D12</text>
<text x="223.4" y="54.1" transform="rotate(-90 223.4 54.1)">HDR-M-2.54</text>
<text x="246.6" y="58.3">A2</text>
<text x="262.2" y="54.1" transform="rotate(-90 262.2 54.1)">HDR-M-2.54</text>
<text x="283.6" y="58.3">A6</text>
<text x="299.2" y="54.1" transform="rotate(-90 299.2 54.1)">HDR-M-2.54</text>
<text x="145.8" y="75.2" transform="rotate(-90 145.8 75.2)">HDR-M-2.54</text>
<text x="184.6" y="75.2" transform="rotate(-90 184.6 75.2)">HDR-M-2.54</text>
<text x="223.4" y="75.2" transform="rotate(-90 223.4 75.2)">HDR-M-2.54</text>
<text x="262.2" y="75.2" transform="rotate(-90 262.2 75.2)">HDR-M-2.54</text>
<text x="299.2" y="75.2" transform="rotate(-90 299.2 75.2)">HDR-M-2.54</text>
<text x="347.2" y="77.9">DC1</text>
<text x="130.2" y="79.5">D5</text>
<text x="169" y="79.5">D9</text>
<text x="207.8" y="79.5">D13</text>
<text x="246.6" y="79.5">A3</text>
<text x="285.4" y="79.5">A7</text>
<text x="347.2" y="80.9">DC005-2.0MM</text>
<text x="34.1" y="90.1">TTL</text>
<text x="79" y="90.1">IIC</text>
<text x="145.8" y="96.4" transform="rotate(-90 145.8 96.4)">HDR-M-2.54</text>
<text x="184.6" y="96.4" transform="rotate(-90 184.6 96.4)">HDR-M-2.54</text>
<text x="223.4" y="96.4" transform="rotate(-90 223.4 96.4)">HDR-M-2.54</text>
<text x="262.2" y="96.4" transform="rotate(-90 262.2 96.4)">HDR-M-2.54</text>
<text x="301" y="96.4" transform="rotate(-90 301 96.4)">HDR-M-2.54</text>
<text x="50.5" y="107" transform="rotate(-90 50.5 107)">HDR-M-2.54</text>
<text x="94.6" y="107" transform="rotate(-90 94.6 107)">HDR-M-2.54</text>
<text x="140.8" y="111.3">U2 TB6612</text>
<text x="232.5" y="114.6">J3</text>
<text x="49.1" y="120.1">U3 LM2596S</text>
<text x="242.8" y="131.7" transform="rotate(-90 242.8 131.7)">HDR-M-2.54</text>
</g>
<g font-size="3.2" fill="#8d2323">
<text x="43.4" y="21.2">TX</text>
<text x="63.6" y="21.2">VIN</text>
<text x="43.4" y="28.3">RST</text>
<text x="43.4" y="24.7">RX</text>
<text x="60.2" y="24.7">GND2</text>
<text x="61.2" y="28.3">RST2</text>
<text x="43.4" y="35.3">D2</text>
<text x="43.4" y="31.8">GND</text>
<text x="65.3" y="31.8">5V</text>
<text x="65.3" y="35.3">A7</text>
<text x="43.4" y="38.8">D3</text>
<text x="65.3" y="38.8">A6</text>
<text x="43.4" y="42.4">D4</text>
<text x="43.4" y="45.9">D5</text>
<text x="56.4" y="46.6" transform="rotate(-90 56.4 46.6)">Arduino NanoModul</text>
<text x="65.3" y="45.9">A4</text>
<text x="65.3" y="42.4">A5</text>
<text x="43.4" y="49.4">D6</text>
<text x="43.4" y="53">D7</text>
<text x="65.3" y="53">A2</text>
<text x="65.3" y="49.4">A3</text>
<text x="43.4" y="56.5">D8</text>
<text x="65.3" y="56.7">A1</text>
<text x="43.4" y="60">D9</text>
<text x="43.4" y="63.5">D10</text>
<text x="63.5" y="63.5">REF</text>
<text x="65.3" y="60">A0</text>
<text x="43.4" y="67.1">D11</text>
<text x="43.4" y="70.6">D12</text>
<text x="52.9" y="69.5">USB</text>
<text x="63" y="70.6">D13</text>
<text x="65.6" y="67.1">3v</text>
</g>
<g font-size="3.2">
<text x="137.6" y="21.2">1</text>
<text x="176.4" y="21.2">1</text>
<text x="215.2" y="21.2">1</text>
<text x="254" y="21.2">1</text>
<text x="291" y="21.2">1</text>
<text x="341.7" y="23.3">1</text>
<text x="389.4" y="23.3">1</text>
<text x="137.6" y="28.3">3</text>
<text x="137.6" y="24.7">2</text>
<text x="176.4" y="28.3">3</text>
<text x="176.4" y="24.7">2</text>
<text x="215.2" y="28.3">3</text>
<text x="215.2" y="24.7">2</text>
<text x="254" y="28.3">3</text>
<text x="254" y="24.7">2</text>
<text x="291" y="28.3">3</text>
<text x="291" y="24.7">2</text>
<text x="341.7" y="26.8">2</text>
<text x="389.4" y="26.8">2</text>
<text x="341.7" y="30.4">3</text>
<text x="341.7" y="33.9">4</text>
<text x="389.4" y="30.4">3</text>
<text x="389.4" y="33.9">4</text>
<text x="341.7" y="37.4">5</text>
<text x="389.4" y="37.4">5</text>
<text x="137.6" y="42.4">1</text>
<text x="137.6" y="45.9">2</text>
<text x="176.4" y="42.4">1</text>
<text x="176.4" y="45.9">2</text>
<text x="215.2" y="42.4">1</text>
<text x="215.2" y="45.9">2</text>
<text x="254" y="42.4">1</text>
<text x="254" y="45.9">2</text>
<text x="291" y="42.4">1</text>
<text x="291" y="45.9">2</text>
<text x="137.6" y="49.4">3</text>
<text x="176.4" y="49.4">3</text>
<text x="215.2" y="49.4">3</text>
<text x="254" y="49.4">3</text>
<text x="291" y="49.4">3</text>
<text x="137.6" y="63.5">1</text>
<text x="176.4" y="63.5">1</text>
<text x="215.2" y="63.5">1</text>
<text x="254" y="63.5">1</text>
<text x="291" y="63.5">1</text>
<text x="137.6" y="70.6">3</text>
<text x="137.6" y="67.1">2</text>
<text x="176.4" y="70.6">3</text>
<text x="176.4" y="67.1">2</text>
<text x="215.2" y="70.6">3</text>
<text x="215.2" y="67.1">2</text>
<text x="254" y="70.6">3</text>
<text x="254" y="67.1">2</text>
<text x="291" y="70.6">3</text>
<text x="291" y="67.1">2</text>
<text x="137.6" y="84.7">1</text>
<text x="137.6" y="88.2">2</text>
<text x="176.4" y="84.7">1</text>
<text x="176.4" y="88.2">2</text>
<text x="215.2" y="84.7">1</text>
<text x="215.2" y="88.2">2</text>
<text x="254" y="84.7">1</text>
<text x="254" y="88.2">2</text>
<text x="292.8" y="84.7">1</text>
<text x="292.8" y="88.2">2</text>
<text x="354.5" y="88.6">3</text>
<text x="354.5" y="85.1">1</text>
<text x="41.9" y="93.2">1</text>
<text x="86" y="93.2">1</text>
<text x="137.6" y="91.8">3</text>
<text x="176.4" y="91.8">3</text>
<text x="215.2" y="91.8">3</text>
<text x="254" y="91.8">3</text>
<text x="292.8" y="91.8">3</text>
<text x="354.5" y="92.1">2</text>
<text x="41.9" y="97.4">2</text>
<text x="41.9" y="100.9">3</text>
<text x="86" y="97.4">2</text>
<text x="86" y="100.9">3</text>
<text x="41.9" y="104.5">4</text>
<text x="86" y="104.5">4</text>
<text x="233.5" y="123.5">1</text>
<text x="233.5" y="127">2</text>
</g>
<g font-size="3.2" fill="#00f">
<text x="328.9" y="51.2">1</text>
<text x="333.4" y="49.8">1</text>
<text x="333.4" y="53.3">2</text>
<text x="367.7" y="51.2">1</text>
<text x="372.2" y="49.8">1</text>
<text x="372.2" y="53.3">2</text>
<text x="328.9" y="54.7">2</text>
<text x="328.9" y="58.2">3</text>
<text x="333.4" y="56.8">3</text>
<text x="367.7" y="54.7">2</text>
<text x="367.7" y="58.2">3</text>
<text x="372.2" y="56.8">3</text>
<text x="328.9" y="61.8">4</text>
<text x="328.9" y="65.3">5</text>
<text x="333.4" y="60.4">4</text>
<text x="333.4" y="63.9">5</text>
<text x="367.7" y="61.8">4</text>
<text x="367.7" y="65.3">5</text>
<text x="372.2" y="60.4">4</text>
<text x="372.2" y="63.9">5</text>
<text x="328.9" y="68.8">6</text>
<text x="333.4" y="67.4">6</text>
<text x="367.7" y="68.8">6</text>
<text x="372.2" y="67.4">6</text>
<text x="135.6" y="115">1</text>
<text x="135.6" y="118.6">2</text>
<text x="140.1" y="116.5">VM</text>
<text x="140.1" y="120">VCC</text>
<text x="149.9" y="116.5">PWMA</text>
<text x="151.9" y="120">AIN2</text>
<text x="162.3" y="118.6">15</text>
<text x="162.3" y="115">16</text>
<text x="45.6" y="123.9">1</text>
<text x="50.1" y="125.3">IN</text>
<text x="59.5" y="125.3">OUT</text>
<text x="68.8" y="123.9">3</text>
<text x="135.6" y="122.1">3</text>
<text x="135.6" y="125.6">4</text>
<text x="140.1" y="123.5">GND</text>
<text x="151.9" y="123.5">AIN1</text>
<text x="162.3" y="125.6">13</text>
<text x="162.3" y="122.1">14</text>
<text x="45.6" y="127.4">2</text>
<text x="50.1" y="128.8">GND GND</text>
<text x="68.8" y="127.4">4</text>
<text x="135.6" y="129.2">5</text>
<text x="140.1" y="127">AO1</text>
<text x="140.1" y="130.6">AO2</text>
<text x="151.6" y="127">STBY</text>
<text x="151.9" y="130.6">BIN1</text>
<text x="162.3" y="129.2">12</text>
<text x="135.6" y="132.7">6</text>
<text x="135.6" y="136.2">7</text>
<text x="140.1" y="134.1">BO1</text>
<text x="140.1" y="137.6">BO2</text>
<text x="149.9" y="137.6">PWMB</text>
<text x="151.9" y="134.1">BIN2</text>
<text x="162.3" y="136.2">10</text>
<text x="162.3" y="132.7">11</text>
<text x="135.6" y="139.7">8</text>
<text x="140.1" y="141.1">GND</text>
<text x="152.5" y="141.1">GND</text>
<text x="162.3" y="139.7">9</text>
</g>
</svg>
